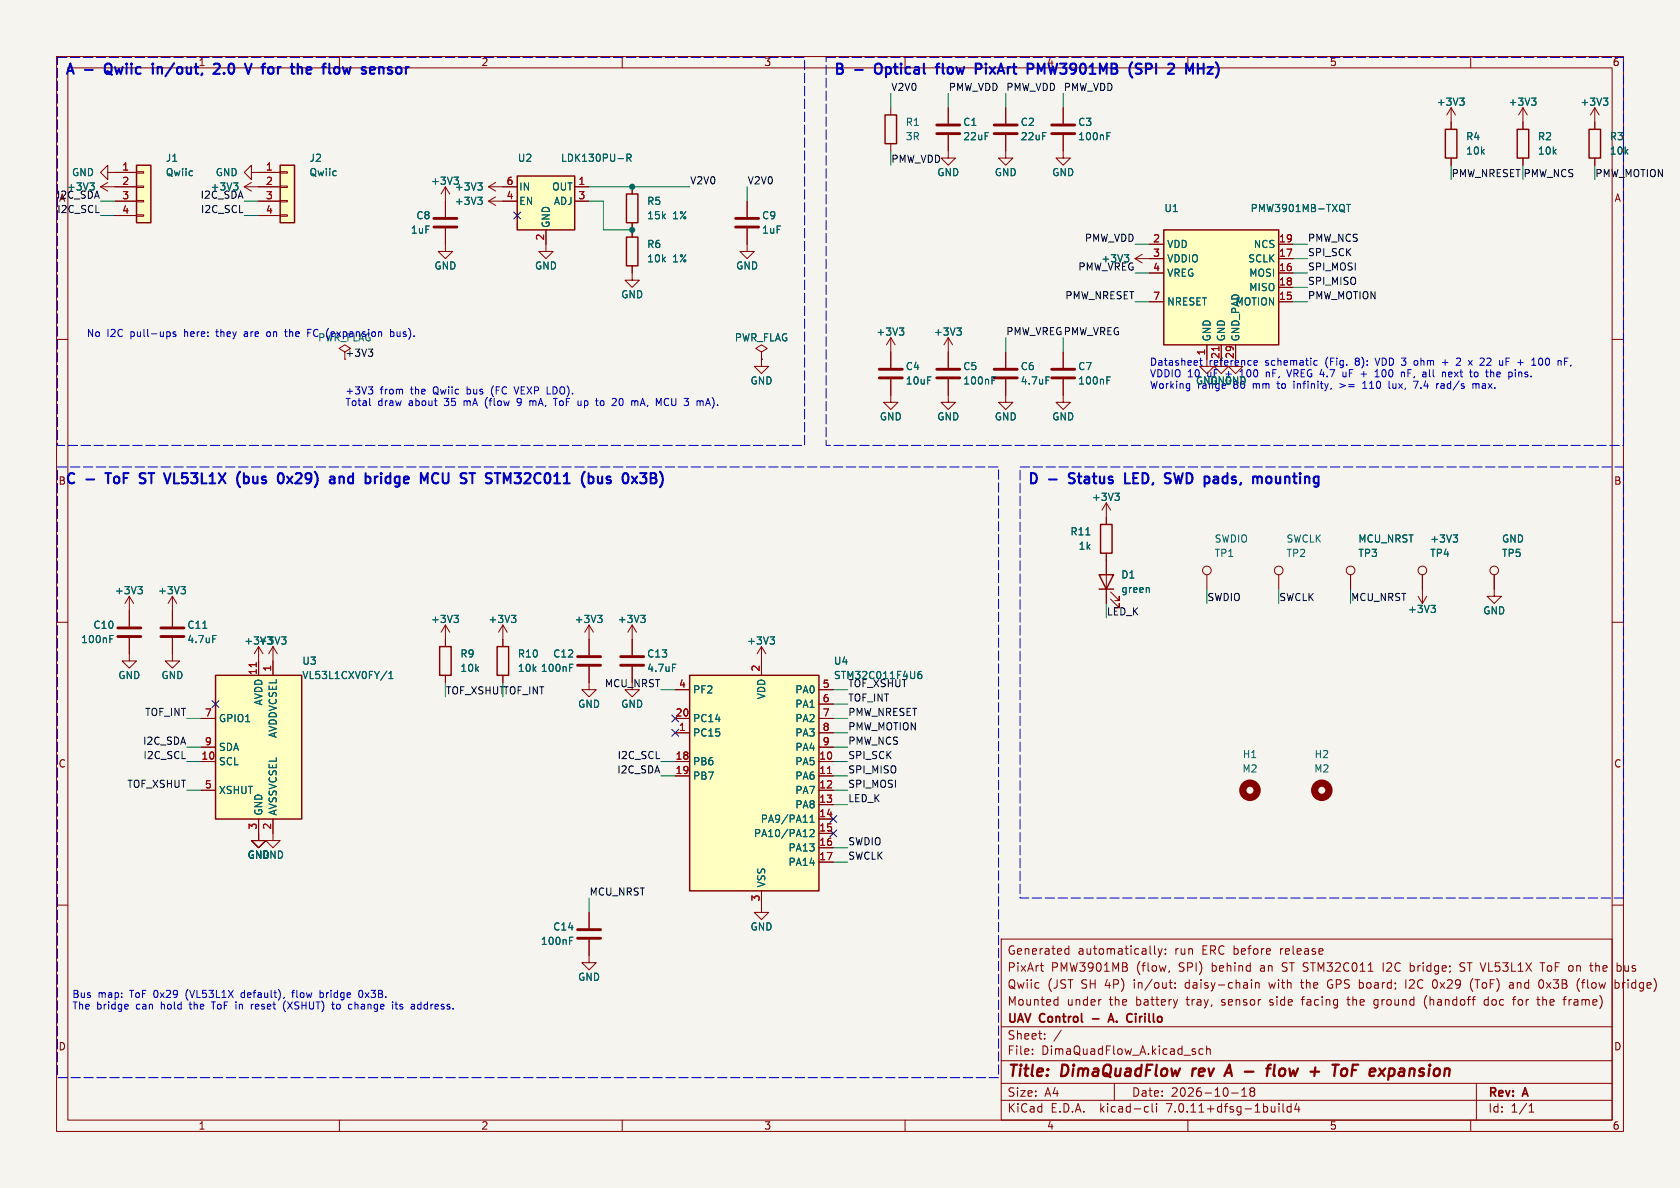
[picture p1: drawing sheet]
<svg xmlns="http://www.w3.org/2000/svg" width="297mm" height="210mm" viewBox="0 0 297 210" stroke-linecap="round" stroke-linejoin="round" font-family="sans-serif">
<path d="M0 0h297v210h-297z" fill="#f5f4ef" stroke="#f5f4ef" stroke-width=".18"/>
<g fill="none" stroke="#840000" stroke-width=".18">
<path d="M10 10h277v190h-277zM12 12h273v186h-273zM60 10v2M110 10v2M157.5 19.1v1.2M160 10v2M167.6 19.1v2.7M177.8 19.1v2.7M188 19.1v2.7M210 10v2M256.5 19.1v3.8M256.5 19.1l-.7 1.2"/>
<path d="M256.5 19.1l.8 1.2M260 10v2M269.2 19.1l-.7 1.2M269.2 19.1v3.8M269.2 19.1l.8 1.2M281.9 19.1l-.7 1.2M281.9 19.1v3.8M281.9 19.1l.8 1.2M17.8 33h6.3M17.8 33l1.2 .8M19 30.5v-1.3l-1.2 1.3 1.2 1.3v-1.3h5.1M19 32.3l-1.2 .7"/>
<path d="M20.3 35.6h3.8M20.3 38.1h3.8M24.1 38h1.3v.2h-1.3zM24.1 35.4h1.3v.3h-1.3zM24.1 32.9h1.3v.2h-1.3zM24.1 30.4h1.3v.2h-1.3zM43.2 33h6.3M43.2 33l1.2 .8M44.4 30.5v-1.3l-1.2 1.3 1.2 1.3v-1.3h5.1M44.4 32.3l-1.2 .7M45.7 35.6h3.8M45.7 38.1h3.8"/>
<path d="M49.5 38h1.3v.2h-1.3zM49.5 35.4h1.3v.3h-1.3zM49.5 32.9h1.3v.2h-1.3zM49.5 30.4h1.3v.2h-1.3zM78.7 33v5.4M78.7 33l-.7 1.3M78.7 33l.8 1.3M86.4 33h5M86.4 35.6h5M86.4 33l1.2 .8M86.4 35.6l1.2 .7M87.6 32.3l-1.2 .7"/>
<path d="M87.6 34.8l-1.2 .8M101.6 33h2.5M101.6 35.6h2.5M111.8 33v1.3M111.8 39.4v2.5M132.1 35.6v2.8M157.5 25.4v1.3M167.6 23.9v4h1.3l-1.3 1.3-1.2-1.3h1.2M177.8 23.9v4h1.3l-1.3 1.3-1.3-1.3h1.3M188 23.9v4h1.2l-1.2 1.3-1.3-1.3h1.3M256.5 27.9v1.3M269.2 27.9v1.3"/>
<path d="M281.9 27.9v1.3M10 60h2M78.7 40.4v4.1h1.3l-1.3 1.2-1.2-1.2h1.2M96.5 40.6v3.9h1.3l-1.3 1.2-1.3-1.2h1.3M111.8 47v2.5h1.2l-1.2 1.3-1.3-1.3h1.3M132.1 40.4v4.1h1.2l-1.2 1.2-1.3-1.2h1.3M157.5 59.7v5.3M157.5 59.7l-.8 1.3M157.5 59.7l.7 1.3M167.6 59.7v5.3M167.6 59.7l-.7 1.3M167.6 59.7l.8 1.3"/>
<path d="M200.7 45.7h5M200.7 45.7l1.2 .8M201.9 45l-1.2 .7M203.2 53.3h2.5M203.2 48.3h2.5M203.2 43.2h2.5M226.1 53.3h2.5M226.1 48.3h2.5M226.1 45.7h2.5M226.1 50.8h2.5M226.1 43.2h2.5M285 60h2"/>
<path d="M61 62.2l1-.6-1-.6-1.1 .6 1.1 .6v1.3M134.6 62.2l1-.6-1-.6-1 .6 1 .6v1.3M134.6 63.5h.1M134.6 63.5v1.3h1.3l-1.3 1.2-1.3-1.2h1.3M157.5 67.1v4h1.2l-1.2 1.3-1.3-1.3h1.3M167.6 67.1v4h1.3l-1.3 1.3-1.2-1.3h1.2M177.8 67.1v4h1.3l-1.3 1.3-1.3-1.3h1.3M177.8 62.2v2.8M188 67.1v4h1.2l-1.2 1.3-1.3-1.3h1.3M188 62.2v2.8M213.4 61v3.8h1.2l-1.2 1.2-1.3-1.2h1.3M215.9 61v3.8h1.3l-1.3 1.2-1.3-1.2h1.3"/>
<path d="M218.4 61v3.8h1.3l-1.3 1.2-1.2-1.2h1.2M195.6 88.9v3.8M195.6 97.8v8.9M195.6 88.9l-.8 1.3M195.6 88.9l.7 1.3M10 110h2M22.9 112.8v4h1.2l-1.2 1.3-1.3-1.3h1.3M22.9 105.4l-.8 1.3M22.9 105.4v5.3M22.9 105.4l.7 1.3M30.5 112.8v4h1.2l-1.2 1.3-1.3-1.3h1.3M30.5 105.4v5.3"/>
<path d="M30.5 105.4l-.8 1.3M30.5 105.4l.7 1.3M45.7 114.3l-.7 1.3M45.7 114.3v5.1M45.7 114.3l.8 1.3M48.3 114.3l-.8 1.3M48.3 114.3v5.1M48.3 114.3l.7 1.3M78.7 110.5l-.7 1.3M78.7 110.5v3.8M78.7 119.4v1.3M78.7 110.5l.8 1.3"/>
<path d="M88.9 110.5v3.8M88.9 119.4v1.3M88.9 110.5l-.8 1.3M88.9 110.5l.8 1.3M104.1 117.9v4h1.3l-1.3 1.3-1.2-1.3h1.2M104.1 110.5v5.3M104.1 110.5l-.7 1.3M104.1 110.5l.8 1.3M111.8 117.9v4h1.2l-1.2 1.3-1.3-1.3h1.3M111.8 110.5l-.8 1.3M111.8 110.5v5.3M111.8 110.5l.7 1.3"/>
<path d="M134.6 114.3l-.7 1.3M134.6 114.3v5.1M134.6 114.3l.8 1.3M196.3 105.9l1.6 1.5v-.7v.7h-.8M196.3 104.6l1.6 1.6v-.8v.8h-.8M213.4 101.6v2.5M226.1 101.6v2.5M238.8 101.6v2.5M250.7 105.4l.8 1.3M251.5 101.6v5.1M252.2 105.4l-.7 1.3M264.2 101.6v3.8h1.2l-1.2 1.3-1.3-1.3h1.3"/>
<path d="M285 110h2M35.6 134.6h2.5M35.6 139.7h2.5M35.6 127h2.5M35.6 132.1h2.5M119.4 129.5h2.5M119.4 134.6h2.5M119.4 137.2h2.5M119.4 127h2.5M119.4 121.9h2.5M144.8 129.5h2.5M144.8 134.6h2.5"/>
<path d="M144.8 137.2h2.5M144.8 139.7h2.5M144.8 127h2.5M144.8 121.9h2.5M144.8 124.5h2.5M144.8 132.1h2.5M10 160h2M45.7 144.8v3.8h1.3l-1.3 1.3-1.3-1.3h1.3M48.3 144.8v3.8h1.2l-1.2 1.3-1.3-1.3h1.3M134.6 157.5v3.8h1.3l-1.3 1.3-1.3-1.3h1.3M144.8 142.2h2.5M144.8 144.8h2.5"/>
<path d="M144.8 147.3h2.5M144.8 149.9h2.5M144.8 152.4h2.5M285 160h2M104.1 166.1v4.1h1.3l-1.3 1.3-1.2-1.3h1.2M104.1 161.3v2.8M177 166h108v32h-108zM183.9 170.7h.6M184.2 171.6l.3 .1M186.6 176.7l.4 .1M187 176.2v1.5M187 177.6l-.4 .1"/>
<path d="M188.4 168.6h.6M188.4 167.8h.6M189 167.2v1.5M194.5 176.7h.2M204.1 167.2v1.3l.2 .2M204.7 167.7l.4 1M205.1 168.7l-.1 .4-.3 .1M205.5 167.7l-.4 1M206 168.6v.1M206 167.8v.1M206.7 173.7h.5M206.7 171.6l-.1 .3"/>
<path d="M206.9 174.5l.3 .2M207.7 174.6v.1M207.7 173.8v.1M208.2 176.7l-.4 1M221.2 173.2v.1M221.2 173.7v1M222 173.8l.2-.1 .3 .1 .1 .9M222 173.7v1M229.9 173.7h.6M230 176.7h.6M235 173.3l-.3 .5v.5l.3 .3M238.1 176.7h.6"/>
<path d="M238.3 176.2v1.3l.2 .2M243 178.1l.3 .1M243.5 176.7l-.5 .1-.1 .2 .1 .6 .5 .1M244.5 170.2v1.5M248.5 173.2v1.5M249.3 171.6l.4 .1M249.3 170.2v1.5M249.7 170.7l-.4 .1M250 173.8l-.9 .9h.9M252.2 176a1.72 1.72 0 0 0 0 2.3M253.5 173.3l.2-.1 .3 .1M254 174.6l-.3 .1-.2-.1"/>
<path d="M258.1 171.6l.6 .1M258.7 170.2h-.3l-.3 .3 .1 .3 .5 .2M260.4 173a1.72 1.72 0 0 0 0 2.3M260.7 173.2h.9M263.1 176.8l-.4-.1-.3 .3v.4l.1 .2h.6M267 173.7l.5 .1v.9M267.4 176.7h.6M267.5 174.6l-.5 .1M267.5 174.1h-.5M268 176.2l-.3 .1M271.7 176.7h.5M272.1 177.7h.1"/>
<path d="M272.2 170.2h.9M272.5 173.2a.94 .94 0 0 1 0 1.5M272.7 170.2v1.5M272.7 176.2v1.5M272.8 176.8h-.1M277.4 176.7v1M277.7 176.7l-.3 .3M279.6 173.7h.6M280.2 173.2l-.4 .2v1.3M282.1 170.2v1.5M282.3 170.7l-.2 .1M285.7 173.7h.3l.2 .3v.6l-.5 .1"/>
<path d="M286.5 170.8v.8M286.9 173.7v1M287 173.8l-.1 .2M60 198v2M110 198v2M160 198v2M177 194.5h108M177 191.5h108M177 187.5h108M177 181.5h108M182.5 186.3v.1M182.5 185.5v.1"/>
<path d="M184.7 183.6v.1M184.7 182.8v.1M187.6 182.1l-1.3 2M197 191.5v3M202.6 195.6l.4 .1M203 196.5l-.4 .1M203.7 195.1v1.3l.2 .2M204.5 195.1v.1M204.5 195.6v1M210 198v2M212.7 185.5l-.5-.1-.2 .3v.4l.1 .2h.6M213.3 185.5l.2-.1 .4 .1 .1 .9"/>
<path d="M213.3 184.9v1.5M217.7 193.2h1.2M219.5 193.8h.9M219.5 192.7l.5-.4v1.5M221.2 192.9l-.2 .3v.3l.2 .3 .5-.1 .1-.2-.1-.4-.2-.2M221.2 192.9l-.2-.2 .2-.4 .5 .1 .1 .2-.3 .3M221.2 192.9h.3M226.1 195.1v.1M226.1 195.6v1M226.8 195.1v1.3l.2 .2M228.2 195.7l-.4-.1-.3 .3v.4l.2 .2h.5M228.2 195.1v1.5"/>
<path d="M229.2 195l-.3 1.1h.9M229.6 195.6v1M260 198v2M261 191.5v6.5M270.3 196.6h.9M270.3 195.5l.4-.4v1.5"/>
<circle cx="213.4" cy="100.8" r=".76"/>
<circle cx="226.1" cy="100.8" r=".76"/>
<circle cx="238.8" cy="100.8" r=".76"/>
<circle cx="251.5" cy="100.8" r=".76"/>
<circle cx="264.2" cy="100.8" r=".76"/>
</g>
<path d="M210.9 188.9l-.2 1.3M216.4 190.2l1-2 .4 2M216.7 189.6h1M220.1 189.4h1.5M223.8 188.9h.8M224.7 188.2l-.4 .1-.1 .2-.2 1.7M225.4 188.2l-.3 1.7 .3 .3M226.6 188.9l-.4 .4-.1 .5 .2 .3 .4 .1M235.6 188.2h1.1M236.1 188.2l-.2 2M239.1 189.2h.6M240.1 188.2h-.9l-.3 2" fill="none" stroke="#840000" stroke-width=".4"/>
<path d="M200.1 179.3h.1M195.9 180.7l.5-1.5 .5 1.5M196.1 180.3h.7M200.1 180.5v.1" fill="none" stroke="#840000" stroke-width=".3"/>
<g fill="#ffffc2" stroke="#ffffc2" stroke-width=".18">
<path d="M205.7 40.6h20.4v20.4h-20.4z"/>
<path d="M121.9 119.4h22.9v38.1h-22.9z"/>
<path d="M38.1 119.4h15.2v25.4h-15.2z"/>
<path d="M24.1 29.2h2.6v10.2h-2.6z"/>
<path d="M49.5 29.2h2.6v10.2h-2.6z"/>
<path d="M91.4 31.1h10.2v9.5h-10.2z"/>
</g>
<g fill="none" stroke="#840000" stroke-width=".25">
<path d="M24.1 29.2h2.6v10.2h-2.6zM49.5 29.2h2.6v10.2h-2.6zM91.4 31.1h10.2v9.5h-10.2zM110.7 34.3h2.1v5.1h-2.1zM156.5 20.3h2v5.1h-2zM255.5 22.9h2.1v5h-2.1zM268.2 22.9h2.1v5h-2.1zM280.9 22.9h2.1v5h-2.1zM110.7 41.9h2.1v5.1h-2.1zM205.7 40.6h20.4v20.4h-20.4zM194.6 92.7h2v5.1h-2zM38.1 119.4h15.2v25.4h-15.2z"/>
<path d="M77.7 114.3h2.1v5.1h-2.1zM87.9 114.3h2v5.1h-2zM121.9 119.4h22.9v38.1h-22.9zM194.3 101.6h2.5l-1.2 2.5zM194.3 104.1h2.5"/>
</g>
<path d="M215.5 61.3v.7M45.3 117.1v.8M146.3 136.7h.7" fill="none" stroke="#a90000" stroke-width=".18"/>
<g fill="none" stroke="#006464" stroke-width=".18">
<path d="M258.1 17.3h.7l-.4 .5M258.6 17.8l.2 .3v.3l-.2 .2M270.8 17.3h.7l-.4 .5M271.3 17.8l.2 .3v.3l-.2 .2M283.5 17.3h.7l-.4 .5M284 17.8l.2 .3v.3l-.2 .2M15.9 32.3h.8l-.5 .5M16.4 32.8l.3 .3v.3M41.3 32.3h.8l-.5 .5M41.8 32.8l.3 .3v.3M80.3 31.3h.7l-.4 .5M80.8 31.8l.2 .2"/>
<path d="M84.5 32.3h.7l-.4 .5M84.5 34.9h.7l-.4 .5M85 32.8l.2 .3v.3l-.2 .2M85 35.4l.2 .2v.3l-.2 .2M110.8 27.9h.6l.2-.2-.1-.3-.7-.2v1.3M111.1 27.9l.5 .6M195.7 24h.4M195.7 23.4h.6M238 36.1h.8M238.4 36.1v1.3M159 58h.8l-.4 .5M159.5 58.5l.3 .2v.3l-.3 .2"/>
<path d="M169.2 58h.7l-.4 .5M169.7 58.5l.2 .2v.3l-.2 .2M198.8 45h.7l-.4 .5M199.3 45.5l.2 .3v.3M175.4 66.6h.6M175.4 67.2h.4M184.9 66.6h.6M195.7 66.6h.6M195.7 67.2h.4M192 94.6h.7M197.6 87.7l.3 .2v.3l-.3 .3M197.9 87.2l-.4 .5"/>
<path d="M256.9 94.6h.8l-.4 .4M257.4 95l.3 .3v.3l-.3 .2M19.4 112.3h.6M19.4 112.9h.4M24.4 103.7h.8l-.5 .5M24.9 104.2l.3 .2v.3l-.3 .3M32 103.7h.8l-.4 .5M32.5 104.2l.3 .2v.3l-.3 .3M35.9 111.1h.7M37.6 112.3h.6M49.8 112.6h.8l-.5 .5M50.3 113.1l.3 .2v.3l-.3 .3"/>
<path d="M68.4 118.6l-1.1 1.7M68.8 120h.7M68.8 119.1l.3-.4v1.3M80.3 108.8h.7l-.4 .5M80.8 109.3l.2 .2v.3l-.2 .2M90.4 108.8h.8l-.4 .5M91 109.3l.2 .2v.3l-.2 .2M100.7 118h.4M100.7 117.4h.6M105.7 108.8h.7l-.4 .5M106.2 109.3l.2 .2v.3l-.2 .2M113.3 108.8h.8l-.5 .5"/>
<path d="M113.8 109.3l.3 .2v.3l-.3 .2M118.9 117.4h.6M136.1 112.6h.8l-.4 .5M136.7 113.1l.2 .2v.3l-.2 .3M162.9 118.7l-.4 .1a.85 .85 0 0 0 0 1.2l.4-.2 .1-.4-.3-.2h-.3l-.2 .2M203.1 103.9l.1 .8M253 107h.8l-.5 .5M253.5 107.5l.3 .2v.3l-.3 .3M143.2 146.8l.5-.2 .2 .4-.8 .9h.8M143.2 145.4h.7M143.2 144.5l.4-.4v1.3M100.7 166.3h.4"/>
<path d="M100.7 165.7h.6"/>
</g>
<g fill="none" stroke="#840000" stroke-width=".51">
<path d="M76.7 38.6h4.1M130 38.6h4.1M165.6 23.6h4.1M165.6 22.1h4.1M175.8 23.6h4M175.8 22.1h4M185.9 23.6h4.1M185.9 22.1h4.1M76.7 40.1h4.1M130 40.1h4.1M155.4 66.8h4.1M155.4 65.3h4.1"/>
<path d="M165.6 66.8h4.1M165.6 65.3h4.1M175.8 66.8h4M175.8 65.3h4M185.9 66.8h4.1M185.9 65.3h4.1M20.8 112.5h4.1M20.8 111h4.1M28.4 112.5h4.1M28.4 111h4.1M102.1 117.6h4.1M102.1 116.1h4.1"/>
<path d="M109.7 117.6h4.1M109.7 116.1h4.1M102.1 165.9h4.1M102.1 164.3h4.1"/>
</g>
<g fill="none" stroke="#840000" stroke-width="1.3">
<circle cx="221" cy="139.7" r="1.27"/>
<circle cx="233.7" cy="139.7" r="1.27"/>
</g>
<path d="M65.1 61.7h.8l-.4 .5M65.7 62.2l.2 .2v.3l-.2 .3" fill="none" stroke="#0f0f0f" stroke-width=".18"/>
<g fill="none" stroke="#0000c2" stroke-width=".18">
<path d="M29.9 58.6l.2 .3v.4l-.2 .2M31.1 58.7l-.3-.1-.2 .2v.2l.5 .1v.3h-.5M43.3 58.6l-.1 .1M43.3 59l-.1 .2 .1 .3M47.6 58.6l-.3 .1-.1 .2v.5l.4 .1M50.3 58.6h.5M50.5 58.2v1.1l.3 .2M54.4 58.8h.4M54.4 58.2h.6M69 58.7l.4-.1 .2 .3-.1 .5h-.5M69 58.2v1.3M65.1 68.4h.8l-.4 .5"/>
<path d="M65.4 71.5l.1 .2M65.7 68.9l.2 .2v.3l-.2 .3M85.9 70.6l-.1 .5 .1 .7M87 68.6l-.1 .4 .1 .8M90.9 68.4l.4 1.3M91.4 71l.3 .2h.2M91.5 71.7h.3M106.1 71.5l.1 .1 .3 .1M106.5 70.9h-.3l-.1 .2M109.6 70.5l-.2 .4 .2 .7M112.6 70.9l.2 .1v.7M113.6 70.4l-.4 1.3"/>
<path d="M117.8 70.4a.68 .68 0 0 0-.4 .7 .68 .68 0 0 0 .4 .6M124.7 71.7l.5-1.3 .4 1.3M124.9 71.3h.6M210.2 67.8l.1 .1M210.3 67.8v1l-.1 .2M210.3 68.6l-.1 .1M212.1 63.7h.5M212.3 63.3v1.1l.3 .2M219.3 65.6l-.1 .1M221.7 63.8l.4-.1 .2 .3-.6 .1M221.7 64.5h.5M223.9 65.8v.8"/>
<path d="M224 65.8l-.1 .1M227.5 65.3l.4 1.3M228.8 67.8v.9M232.3 64.5l.2 .1 .4-.1M232.9 63.8l-.4-.1-.2 .1M235.4 68.6l-.1 .2M236.9 67.8l.9 .4-.9 .3M237.4 66.4l.2 .2 .4-.1M238 65.8v.8M240.6 66.1h1M240.9 68.7h.7M240.9 67.8l.4-.4v1.3"/>
<path d="M243.1 66.6h.7M243.1 63.3l.4 1.3M243.5 65.3v1.3M244.4 65.6v.8M245.6 67.4v1.1l.2 .2M246.2 67.8l.1 .8M248.2 65.8l.1 .8M248.9 66h.4M248.9 65.3v1.3M250.2 63.7l.3 .1M250.5 64.5l-.3 .1M250.7 67.4l-.5 1.3"/>
<path d="M252.7 65.3v1.1l.2 .2M255 64.1h1M255.1 67.8l-.3 .1M255.2 68.2h-.3l-.2 .2 .1 .2 .4 .1M255.5 63.6v1M256.1 66.2l.6-.1-.1-.3h-.3l-.2 .2 .1 .6h.4M257.5 63.4l.5-.1 .2 .4-.8 .9h.8M260.4 67.9l.4-.1 .1 .2M260.4 67.8v.9M260.9 68l.2-.2 .3 .1 .1 .8M260.9 68v.7M261.1 65.8l.2 .2v.4l-.2 .2"/>
<path d="M261.7 63.4l.4-.1 .3 .2M263.1 63.3l-.2 .1M263.5 63.8l-.7 .8h.8M265 65.8h-.2l-.2 .2 .1 .6h.3M265.2 66.1l-.6 .1M266.3 63.9h.4M266.9 63.3h-.6v1.3M268.5 65.9l.2-.1h.3v.8M268.5 65.8v.8M271 63.5l.2-.2v1.3M272.1 63.4l.2-.1a.68 .68 0 0 1 .4 .6 .68 .68 0 0 1-.4 .7l-.2-.1M276.6 63.3h.6"/>
<path d="M276.6 63.9h.4M277.7 64.5l-.1 .3M22.5 177.5l.2 .3-.6 .2M22.6 178.3l-.1 .1M42.7 175.5l-.1 .2 .1 .6M44.4 177.5v.9M44.5 177.7l-.1 .1M50.2 176.3l-.1 .2M50.5 176.9a1.46 1.46 0 0 0 0 2M51.6 175.5h.4M52 175.1l-.3 .1v1.1M56.6 175.5h.3l.2 .1"/>
<path d="M56.6 175.1v1.2M57.1 176.2l-.2 .1h-.3M59 178.4h.1M59.5 177.7v.4l.2 .3M63.6 175.1h.1a.68 .68 0 0 1 .5 .6 .68 .68 0 0 1-.5 .6 .84 .84 0 0 1-.1-1.2zM69.8 177.5h.5M70 177.1v1.1l.3 .2M70.7 178.3l.1 .1M70.9 177.5l-.2 .2 .2 .3M74.3 177.5h-.2l-.3 .3 .1 .5 .4 .1"/>
</g>
<g fill="none" stroke="#0000c2" stroke-width=".36">
<path d="M11.8 13l.6-1.8 .6 1.8M15 12.4h1.4M19.6 11.5a.6 .6 0 0 0-.7-.3 .6 .6 0 0 0-.4 .6v.6l.3 .6M22.4 11.2v.2M23.2 11.2v.2M27 11.2v.2M27 11.8v1.2M30.8 11.2l-1.6 2.3M34.6 11.2v1.6M37.8 11.4l.3-.2 .6 .1a.49 .49 0 0 1 .1 .7l-1.1 1h1.1M40.6 11.4a.42 .42 0 0 1 .6 0M43.3 11.2l.6 1.8 .6-1.8"/>
<path d="M46.9 11.2l-.3 .1-.1 .2M49.1 11.8v1.2M49.3 11.9l-.2 .3M51.6 11.2v1.6M52.6 11.2v1.8M54.3 11.9l.5-.1 .2 .1v.4l-.8 .1M54.3 13h.7M57.6 11.2l-.3 .1-.1 .2M58.2 11.2v1.6M60.6 11.8l.4 1.2 .3-.8 .3 .8M68.6 13h.5M69.1 11.8h-.3l-.2 .3 .1 .3h.4"/>
<path d="M148.8 11.4l-.2-.2h-.6v1.8M151.2 12.4h1.3M155.8 11.5a.6 .6 0 0 0-.7-.3 .6 .6 0 0 0-.4 .6v.6l.2 .6M158.3 11.2v1.6M159.3 11.2v.2M163.3 11.2v1.6M165.4 11.8h.7M166.1 11.2l-.4 .1-.1 .2v1.5M166.7 11.2v1.6M172.5 12.2h.7a.49 .49 0 0 0 .3-.5 .49 .49 0 0 0-.3-.5h-.7v1.8M174.3 11.2v.2M176.4 13l.6-1.8 .6 1.8"/>
<path d="M179.3 11.2v1.6M182.6 11.4l-.2-.2h-.7v1.8M183.5 13v-1.8l.6 1.3 .6-1.3v1.8M185.4 11.2l.4 1.8M186.9 11.2l-.4 1.8M187.4 11.2h1.1l-.6 .7M189.3 11.4l.3-.2h.3l.3 .2M191.1 11.4a.42 .42 0 0 1 .7 0M193 11.5l.2-.3v1.8M194.4 13v-1.8l.6 1.3 .6-1.3v1.8M197.4 11.4l-.3-.2h-.6v1.8M200.2 11l-.4 .5"/>
<path d="M200.9 11.9l.2 .2a.66 .66 0 0 1 .7 .4l-.1 .4-.2 .1h-.7M201.8 11.3l-.7-.1-.2 .2M203.5 11.4l-.2-.2h-.7v1.8M204.4 11.2v1.8M206.5 11.4l.3-.2h.4l.3 .2M209.7 13v-1.8l.6 1.3 .6-1.3v1.8M211.8 11.2v1.8M212.8 11.2v1.8M213.5 11.8h.9l-.9 1.2h.9M214.9 11l.4 .5M13.1 83.8a.62 .62 0 0 0-.9 .1M15.3 84.8h1.3"/>
<path d="M18.6 83.6h1M19.1 83.6v1.8M22.7 83.6h-.8v1.8M25 84.5l.6 .2M25.6 85.4h-.6M25.7 83.7l-.7-.1-.2 .2M26.2 83.6h1.1M26.8 83.6v1.8M29 83.6l.6 1.8 .6-1.8M30.8 83.6v1.8M33.1 83.6h-.9v.9M33.8 83.6h1.1l-.6 .7"/>
<path d="M35.7 83.6v1.8M37.4 83.9l.2-.3v1.8M38.7 83.6l1.2 1.8M39.9 83.6l-1.2 1.8M42.4 83.4l-.3 .5M43.1 84.3l.5-.1 .4 .4v.5l-.2 .3h-.7M43.1 83.6v1.8M49.3 83.8a.42 .42 0 0 1 .7 0M50.8 84.2l.9 1.2M51.7 84.2l-.9 1.2M52.3 83.8l.3-.2h.4l.2 .2M54.1 83.8l.3-.2h.3l.3 .2"/>
<path d="M55.6 83.4l.4 .5M60 84.4a.45 .45 0 0 1 .8 .1v.9M62.2 84.2h-.3l-.3 .4v.7l.3 .1h.3M62.4 83.6v1.8M64.6 83.6v1.8M67.4 83.6v.2M69 84.3l-.5-.1-.3 .4v.5l.1 .3h.7M69 83.6v1.8M74.4 85.4v-1.8l.6 1.3 .6-1.3v1.8M77.5 83.8a.62 .62 0 0 0-.9 .1M78.3 83.6v1.5l.3 .3h.4l.3-.3v-1.5M82.5 83.7l-.7-.1-.3 .2"/>
<path d="M83 83.6h1M83.5 83.6v1.8M86.6 84.6l.2 .1a.43 .43 0 0 1 .1 .4 .43 .43 0 0 1-.3 .3M86.9 83.7l-.7-.1-.2 .2M87.4 83.6h1.1M88 83.6v1.8M89.1 85.4v-1.8l.6 1.3 .6-1.3v1.8M91 83.6h1.1l-.6 .7M92.8 83.8l.2-.2h.4l.3 .2M95.6 83.8a.62 .62 0 0 0-1 .1M96.4 83.8a.42 .42 0 0 1 .7 0M98.3 83.9l.2-.3v1.8"/>
<path d="M100 83.9l.2-.3v1.8M103.4 83.4l-.4 .5M104.1 83.6v1.8M107.5 84.8l.4 .1 .1 .3-.2 .2h-.4M107.5 84.2l.4 .1M110.2 83.8a.42 .42 0 0 1 .7 0M113.2 83.6h1.1l-.6 .7M115.9 83.8l-.3-.2h-.6v1.8M116.7 83.4a2.09 2.09 0 0 1 .1 2.6M183.1 83.9l-.4-.3h-.4v1.8M185.4 84.8h1.4M189 85.4h.2"/>
<path d="M190 83.7h-.9a.41 .41 0 0 0-.1 .6M190.8 83.6v1.6M193.4 83.6v1.6M198.9 83.6v1.8h.9M201.2 83.6h-.8v1.8M202.8 83.9l-.4-.3h-.4v1.8M206.8 84.7a.42 .42 0 0 1 0 .7M207 83.7l-.7-.1-.3 .2M207.6 83.6l.4 1.8M209.1 83.6l-.4 1.8M210.6 83.9l-.4-.3h-.4v1.8M214.8 84.8h.4"/>
<path d="M214.8 85.4h.4M214.8 84.2l.5 .1M217 83.6v1.8M224.6 84.3a.49 .49 0 0 0-.8 .3v.5a.49 .49 0 0 0 .8 .3M228.8 83.6v1.6M229.8 83.6v.2"/>
</g>
<path d="M10.2 10.2h132v68.5h-132v-68.5M146 10.2h141v68.5h-141v-68.5M10.2 82.6h166.3v107.9h-166.3v-107.9M180.3 82.6h106.7v76.2h-106.7v-76.2" fill="none" stroke="#0000c2" stroke-width=".18" stroke-dasharray="1.7 .6"/>
<g fill="none" stroke="#009600" stroke-width=".18">
<path d="M157.5 16.5v2.6M167.6 16.5v2.6M177.8 16.5v2.6M188 16.5v2.6M17.8 35.6h2.5M17.8 38.1h2.5M43.2 35.6h2.5M43.2 38.1h2.5M104.1 35.6h2.6v5h5.1M104.1 33h17.8M132.1 33v2.6M157.5 26.7v2.5"/>
<path d="M256.5 29.2v2.6M269.2 29.2v2.6M281.9 29.2v2.6M177.8 59.7v2.5M188 59.7v2.5M200.7 48.3h2.5M200.7 43.2h2.5M200.7 53.3h2.5M228.6 45.7h2.5M228.6 48.3h2.5M228.6 50.8h2.5M228.6 43.2h2.5"/>
<path d="M228.6 53.3h2.5M195.6 106.7v2.5M213.4 104.1v2.6M226.1 104.1v2.6M238.8 104.1v2.6M33 134.6h2.6M33 139.7h2.6M33 132.1h2.6M33 127h2.6M78.7 120.7v2.5M88.9 120.7v2.5M116.8 121.9h2.6"/>
<path d="M116.8 134.6h2.6M116.8 137.2h2.6M147.3 121.9h2.6M147.3 134.6h2.6M147.3 137.2h2.6M147.3 139.7h2.6M147.3 132.1h2.6M147.3 127h2.6M147.3 129.5h2.6M147.3 124.5h2.6M104.1 158.8v2.5M147.3 142.2h2.6"/>
<path d="M147.3 152.4h2.6M147.3 149.9h2.6"/>
</g>
<path d="M90.8 37.5l1.2 1.2M92 37.5l-1.2 1.2M37.5 123.9l1.2 1.2M38.7 123.9l-1.2 1.2M118.8 128.9l1.2 1.2M118.8 126.4l1.2 1.2M120 128.9l-1.2 1.2M120 126.4l-1.2 1.2M146.7 144.2l1.2 1.2M146.7 146.7l1.2 1.2M147.9 144.2l-1.2 1.2M147.9 146.7l-1.2 1.2" fill="none" stroke="#000084" stroke-width=".18"/>
<g fill="#009600" stroke="#009600" stroke-width=".18">
<circle cx="111.8" cy="40.6" r=".46"/>
<circle cx="111.8" cy="33" r=".46"/>
</g>
<g font-size="2.8" fill="#840000">
<text x="178" y="190.9">Title:</text>
<text x="187.7" y="190.9">DimaQuadFlow</text>
<text x="211.6" y="190.9">rev</text>
<text x="227.2" y="190.9">flow</text>
<text x="235.7" y="190.9">+</text>
<text x="240.5" y="190.9">ToF expansion</text>
</g>
<g font-size="2.5" fill="#0000c2">
<text x="11.4" y="14.1">A</text>
<text x="19.4" y="14.1">Qwiic</text>
<text x="28.5" y="14.1">in/out,</text>
<text x="40.1" y="14.1">2.0</text>
<text x="46.5" y="14.1">V</text>
<text x="50.1" y="14.1">for</text>
<text x="56" y="14.1">the</text>
<text x="62.3" y="14.1">flow</text>
<text x="69.9" y="14.1">sensor</text>
<text x="147.3" y="14.1">B</text>
<text x="155.5" y="14.1">Optical</text>
<text x="167.1" y="14.1">flow</text>
<text x="174.7" y="14.1">PixArt</text>
<text x="184.6" y="14.1">PMW3901MB</text>
<text x="203.3" y="14.1">(SPI</text>
<text x="211" y="14.1">2</text>
<text x="214.8" y="14.1">MHz)</text>
<text x="11.4" y="86.4">C</text>
<text x="19.6" y="86.4">ToF</text>
<text x="26.3" y="86.4">ST</text>
<text x="31.5" y="86.4">VL53L1X</text>
<text x="44.9" y="86.4">(bus</text>
<text x="52.9" y="86.4">0x29)</text>
<text x="62.8" y="86.4">and</text>
<text x="69.7" y="86.4">bridge</text>
<text x="80.2" y="86.4">MCU</text>
<text x="88.1" y="86.4">ST</text>
<text x="93.2" y="86.4">STM32C011</text>
<text x="110.8" y="86.4">(bus</text>
<text x="181.6" y="86.4">D</text>
<text x="200.4" y="86.4">LED,</text>
<text x="208.2" y="86.4">SWD</text>
<text x="215.9" y="86.4">pads,</text>
<text x="225.2" y="86.4">mounting</text>
</g>
<text font-size="2.5" fill="#006464" x="189.8" y="86.4">Status</text>
<g font-size="2.1" fill="#840000">
<text x="178" y="172">PixArt</text>
<text x="178" y="169">Generated</text>
<text x="185.8" y="172">PMW3901MB</text>
<text x="190.5" y="169">automatically:</text>
<text x="201" y="172">(flow,</text>
<text x="207.7" y="169">run</text>
<text x="208.5" y="172">SPI)</text>
<text x="212.7" y="169">ERC before</text>
<text x="214.5" y="172">behind</text>
<text x="223.2" y="172">an</text>
<text x="226.7" y="169">release</text>
<text x="227.2" y="172">ST STM32C011</text>
<text x="245.3" y="172">I2C</text>
<text x="250.3" y="172">bridge;</text>
<text x="259.3" y="172">ST VL53L1X</text>
<text x="273.9" y="172">ToF on</text>
<text x="283" y="172">the</text>
<text x="287.8" y="172">bus</text>
<text x="178" y="178">Mounted</text>
<text x="178" y="175">Qwiic</text>
<text x="185.2" y="175">(JST</text>
<text x="188.6" y="178">under</text>
<text x="191.2" y="175">SH 4P)</text>
<text x="196.2" y="178">the</text>
<text x="200.7" y="175">in/out:</text>
<text x="201" y="178">battery</text>
<text x="209.9" y="175">daisy-chain</text>
<text x="210.1" y="178">tray,</text>
<text x="216.4" y="178">sensor</text>
<text x="224.9" y="175">with</text>
<text x="225" y="178">side</text>
<text x="230.7" y="175">the</text>
<text x="230.9" y="178">facing</text>
<text x="235.5" y="175">GPS board;</text>
<text x="239.1" y="178">the</text>
<text x="243.9" y="178">ground</text>
<text x="249.6" y="175">I2C</text>
<text x="252.9" y="178">(handoff</text>
<text x="254.6" y="175">0x29</text>
<text x="261.4" y="175">(ToF)</text>
<text x="263.7" y="178">doc</text>
<text x="268.5" y="175">and</text>
<text x="269" y="178">for</text>
<text x="273.5" y="178">the</text>
<text x="273.8" y="175">0x3B</text>
<text x="278.3" y="178">frame)</text>
<text x="280.7" y="175">(flow</text>
<text x="287.6" y="175">bridge)</text>
<text x="178" y="184">Sheet:</text>
<text x="178" y="181.2">UAV</text>
<text x="183.9" y="181.2">Control</text>
<text x="193.8" y="181.2">-</text>
<text x="197.4" y="181.2">A.</text>
<text x="201.1" y="181.2">Cirillo</text>
<text x="178" y="186.7">File:</text>
<text x="184.1" y="186.7">DimaQuadFlow_A.kicad_sch</text>
<text x="178" y="196.9">KiCad</text>
<text x="178" y="194.1">Size:</text>
<text x="184.7" y="194.1">A4</text>
<text x="185.7" y="196.9">E.D.A.</text>
<text x="194.6" y="196.9">kicad-cli</text>
<text x="200" y="194.1">Date:</text>
<text x="206.5" y="196.9">7.0.11+dfsg-1build4</text>
<text x="207" y="194.1">2026-10-18</text>
<text x="263" y="194.3">Rev:</text>
<text x="263" y="196.9">Id:</text>
<text x="267.1" y="196.9">1/1</text>
<text x="269.4" y="194.3">A</text>
</g>
<g font-size="1.8" fill="#840000">
<text x="35" y="11.9">1</text>
<text x="85" y="11.9">2</text>
<text x="135" y="11.9">3</text>
<text x="185" y="11.9">4</text>
<text x="235" y="11.9">5</text>
<text x="285" y="11.9">6</text>
<text x="285.3" y="35.9">A</text>
<text x="285.3" y="85.9">B</text>
<text x="10.3" y="135.9">C</text>
<text x="285.3" y="135.9">C</text>
<text x="10.3" y="185.9">D</text>
<text x="285.3" y="185.9">D</text>
<text x="35" y="199.9">1</text>
<text x="85" y="199.9">2</text>
<text x="135" y="199.9">3</text>
<text x="185" y="199.9">4</text>
<text x="235" y="199.9">5</text>
<text x="285" y="199.9">6</text>
</g>
<g font-size="1.8" fill="#0f0f0f">
<text x="157.5" y="16.2">V2V0</text>
<text x="167.6" y="16.2">PMW_VDD PMW_VDD PMW_VDD</text>
<text x="157.5" y="28.9">PMW_VDD</text>
<text x="10.3" y="35.9">A</text>
<text x="121.9" y="32.7">V2V0</text>
<text x="132.1" y="32.7">V2V0</text>
<text x="256.5" y="31.4">PMW_NRESET</text>
<text x="269.2" y="31.4">PMW_NCS</text>
<text x="281.9" y="31.4">PMW_MOTION</text>
<text x="10" y="37.8">I2C_SCL</text>
<text x="35.4" y="37.8">I2C_SCL</text>
<text x="191.7" y="42.8">PMW_VDD</text>
<text x="231.1" y="45.4">SPI_SCK</text>
<text x="231.1" y="47.9">SPI_MOSI</text>
<text x="231.1" y="42.8">PMW_NCS</text>
<text x="188.2" y="53">PMW_NRESET</text>
<text x="231.1" y="50.5">SPI_MISO</text>
<text x="231.1" y="53">PMW_MOTION</text>
<text x="177.8" y="59.3">PMW_VREGPMW_VREG</text>
<text x="61" y="63.2">+3V3</text>
<text x="213.4" y="106.3">SWDIO</text>
<text x="226.1" y="106.3">SWCLK</text>
<text x="238.8" y="106.3">MCU_NRST</text>
<text x="195.6" y="108.9">LED_K</text>
<text x="78.7" y="122.8">TOF_XSHUT</text>
<text x="88.9" y="122.8">TOF_INT</text>
<text x="106.8" y="121.6">MCU_NRST</text>
<text x="149.9" y="124.1">TOF_INT</text>
<text x="25.2" y="131.7">I2C_SDA</text>
<text x="25.6" y="126.7">TOF_INT</text>
<text x="149.9" y="131.7">PMW_NCS</text>
<text x="149.9" y="126.7">PMW_NRESET</text>
<text x="149.9" y="129.2">PMW_MOTION</text>
<text x="25.3" y="134.3">I2C_SCL</text>
<text x="109" y="136.8">I2C_SDA</text>
<text x="109.1" y="134.3">I2C_SCL</text>
<text x="149.9" y="134.3">SPI_SCK</text>
<text x="149.9" y="136.8">SPI_MISO</text>
<text x="22.4" y="139.4">TOF_XSHUT</text>
<text x="149.9" y="139.4">SPI_MOSI</text>
<text x="149.9" y="141.9">LED_K</text>
<text x="149.9" y="149.5">SWDIO</text>
<text x="149.9" y="152.1">SWCLK</text>
<text x="104.1" y="158.4">MCU_NRST</text>
</g>
<g font-size="1.8" fill="#006464">
<text x="160" y="22.5">R1</text>
<text x="170.2" y="22.5">C1</text>
<text x="180.3" y="22.5">C2</text>
<text x="190.5" y="22.5">C3</text>
<text x="253.9" y="18.9">+3V3</text>
<text x="266.6" y="18.9">+3V3</text>
<text x="279.3" y="18.9">+3V3</text>
<text x="29.2" y="28.8">J1</text>
<text x="54.6" y="28.8">J2</text>
<text x="91.4" y="28.8">U2</text>
<text x="99.1" y="28.8">LDK130PU-R</text>
<text x="160" y="25">3R</text>
<text x="170.2" y="25">22uF</text>
<text x="180.3" y="25">22uF</text>
<text x="190.5" y="25">100nF</text>
<text x="259.1" y="25">R4</text>
<text x="259.1" y="27.5">10k</text>
<text x="271.8" y="25">R2</text>
<text x="271.8" y="27.5">10k</text>
<text x="284.5" y="25">R3</text>
<text x="284.5" y="27.5">10k</text>
<text x="10" y="35.2">I2C_SDA</text>
<text x="11.7" y="33.9">+3V3</text>
<text x="12.6" y="31.3">GND</text>
<text x="29.2" y="31.3">Qwiic</text>
<text x="35.4" y="35.2">I2C_SDA</text>
<text x="37.1" y="33.9">+3V3</text>
<text x="38" y="31.3">GND</text>
<text x="54.6" y="31.3">Qwiic</text>
<text x="76.1" y="32.9">+3V3</text>
<text x="80.3" y="33.9">+3V3</text>
<text x="91.7" y="33.9">IN</text>
<text x="97.5" y="33.9">OUT</text>
<text x="165.6" y="31.3">GND</text>
<text x="175.8" y="31.3">GND</text>
<text x="185.9" y="31.3">GND</text>
<text x="72.5" y="41.5">1uF</text>
<text x="73.5" y="39">C8</text>
<text x="80.3" y="36.4">+3V3</text>
<text x="91.7" y="36.4">EN</text>
<text x="97.4" y="40.4" transform="rotate(-90 97.4 40.4)">GND</text>
<text x="97.8" y="36.4">ADJ</text>
<text x="114.3" y="36.4">R5</text>
<text x="114.3" y="39">15k</text>
<text x="118.9" y="39">1%</text>
<text x="134.6" y="39">C9</text>
<text x="134.6" y="41.5">1uF</text>
<text x="205.7" y="37.7">U1</text>
<text x="221" y="37.7">PMW3901MB-TXQT</text>
<text x="76.7" y="47.9">GND</text>
<text x="94.5" y="47.9">GND</text>
<text x="114.3" y="44">R6</text>
<text x="114.3" y="46.6">10k</text>
<text x="118.9" y="46.6">1%</text>
<text x="130" y="47.9">GND</text>
<text x="190.5" y="47.9">PMW_VREG</text>
<text x="194.6" y="46.6">+3V3</text>
<text x="206.2" y="44">VDD</text>
<text x="206.2" y="46.6">VDDIO</text>
<text x="220.6" y="46.6">SCLK</text>
<text x="221.5" y="44">NCS</text>
<text x="109.7" y="52.9">GND</text>
<text x="206.2" y="49.1">VREG</text>
<text x="220.8" y="49.1">MOSI</text>
<text x="220.8" y="51.7">MISO</text>
<text x="154.8" y="59.5">+3V3</text>
<text x="165" y="59.5">+3V3</text>
<text x="206.2" y="54.2">NRESET</text>
<text x="218.3" y="54.2">MOTION</text>
<text x="129.8" y="60.6">PWR_FLAG</text>
<text x="160" y="65.6">C4</text>
<text x="170.2" y="65.6">C5</text>
<text x="180.3" y="65.6">C6</text>
<text x="190.5" y="65.6">C7</text>
<text x="214.2" y="60.5" transform="rotate(-90 214.2 60.5)">GND</text>
<text x="216.8" y="60.5" transform="rotate(-90 216.8 60.5)">GND</text>
<text x="219.3" y="60.5" transform="rotate(-90 219.3 60.5)">GND_PAD</text>
<text x="132.6" y="68.2">GND</text>
<text x="160" y="68.2">10uF</text>
<text x="170.2" y="68.2">100nF</text>
<text x="180.3" y="68.2">4.7uF</text>
<text x="190.5" y="68.2">100nF</text>
<text x="203.2" y="67">VDDIO 10</text>
<text x="211.3" y="68.2">GND GND</text>
<text x="211.7" y="69.1">range</text>
<text x="213.5" y="67">uF</text>
<text x="213.9" y="68.2">GND</text>
<text x="216.9" y="67">+</text>
<text x="218.2" y="69.1">80</text>
<text x="219.7" y="67">100</text>
<text x="155.4" y="74.5">GND</text>
<text x="165.6" y="74.5">GND</text>
<text x="175.8" y="74.5">GND</text>
<text x="185.9" y="74.5">GND</text>
<text x="192.9" y="88.7">+3V3</text>
<text x="189.1" y="94.8">R11</text>
<text x="190.6" y="97.4">1k</text>
<text x="214.6" y="98.7">TP1</text>
<text x="214.6" y="96.1">SWDIO</text>
<text x="227.3" y="98.7">TP2</text>
<text x="227.3" y="96.1">SWCLK</text>
<text x="240" y="98.7">TP3</text>
<text x="240" y="96.1">MCU_NRST</text>
<text x="252.7" y="98.7">TP4</text>
<text x="252.7" y="96.1">+3V3</text>
<text x="265.4" y="98.7">TP5</text>
<text x="265.4" y="96.1">GND</text>
<text x="20.2" y="105.3">+3V3</text>
<text x="27.8" y="105.3">+3V3</text>
<text x="198.1" y="102.5">D1</text>
<text x="198.1" y="105">green</text>
<text x="14.2" y="113.9">100nF</text>
<text x="16.4" y="111.4">C10</text>
<text x="33" y="111.4">C11</text>
<text x="33" y="113.9">4.7uF</text>
<text x="76.1" y="110.3">+3V3</text>
<text x="86.3" y="110.3">+3V3</text>
<text x="101.5" y="110.3">+3V3</text>
<text x="109.1" y="110.3">+3V3</text>
<text x="248.8" y="108.6">+3V3</text>
<text x="262.1" y="108.8">GND</text>
<text x="43.1" y="114.1">+3V3</text>
<text x="45.6" y="114.1">+3V3</text>
<text x="53.3" y="117.7">U3</text>
<text x="81.3" y="116.4">R9</text>
<text x="81.3" y="119">10k</text>
<text x="91.4" y="119">10k 100nF</text>
<text x="91.4" y="116.4">R10</text>
<text x="97.7" y="116.4">C12</text>
<text x="114.3" y="116.4">C13</text>
<text x="114.3" y="119">4.7uF</text>
<text x="132" y="114.1">+3V3</text>
<text x="147.3" y="117.7">U4</text>
<text x="20.8" y="120.2">GND</text>
<text x="28.4" y="120.2">GND</text>
<text x="46.6" y="124.8" transform="rotate(-90 46.6 124.8)">AVDD</text>
<text x="53.3" y="120.2">VL53L1CXV0FY/1</text>
<text x="102.1" y="125.3">GND</text>
<text x="109.7" y="125.3">GND</text>
<text x="122.4" y="122.8">PF2</text>
<text x="135.5" y="123.7" transform="rotate(-90 135.5 123.7)">VDD</text>
<text x="140.5" y="122.8">PA0</text>
<text x="140.5" y="125.3">PA1</text>
<text x="147.3" y="120.2">STM32C011F4U6</text>
<text x="149.9" y="121.6">TOF_XSHUT</text>
<text x="38.6" y="127.9">GPIO1</text>
<text x="49.1" y="130.6" transform="rotate(-90 49.1 130.6)">AVDDVCSEL</text>
<text x="122.4" y="130.4">PC15</text>
<text x="122.4" y="127.9">PC14</text>
<text x="140.5" y="127.9">PA2</text>
<text x="140.5" y="130.4">PA3</text>
<text x="38.6" y="135.5">SCL</text>
<text x="38.6" y="132.9">SDA</text>
<text x="122.4" y="135.5">PB6</text>
<text x="140.5" y="135.5">PA5</text>
<text x="140.5" y="132.9">PA4</text>
<text x="219.5" y="136.8">M2</text>
<text x="219.6" y="134.2">H1</text>
<text x="232.2" y="136.8">M2</text>
<text x="232.3" y="134.2">H2</text>
<text x="38.6" y="140.6">XSHUT</text>
<text x="122.4" y="138">PB7</text>
<text x="140.5" y="138">PA6</text>
<text x="140.5" y="140.6">PA7</text>
<text x="140.5" y="143.1">PA8</text>
<text x="46.6" y="144.3" transform="rotate(-90 46.6 144.3)">GND</text>
<text x="49.1" y="144.3" transform="rotate(-90 49.1 144.3)">AVSSVCSEL</text>
<text x="133.2" y="148.2">PA10/PA12</text>
<text x="134.4" y="145.6">PA9/PA11</text>
<text x="43.7" y="152">GND</text>
<text x="46.2" y="152">GND</text>
<text x="139.3" y="150.7">PA13</text>
<text x="139.3" y="153.3">PA14</text>
<text x="135.5" y="157" transform="rotate(-90 135.5 157)">VSS</text>
<text x="95.5" y="167.2">100nF</text>
<text x="97.7" y="164.7">C14</text>
<text x="132.6" y="164.7">GND</text>
<text x="102.1" y="173.6">GND</text>
</g>
<g font-size="1.8" fill="#a90000">
<text x="21.5" y="30.2">1</text>
<text x="21.5" y="32.8">2</text>
<text x="21.5" y="35.3">3</text>
<text x="46.9" y="30.2">1</text>
<text x="46.9" y="32.8">2</text>
<text x="46.9" y="35.3">3</text>
<text x="89.5" y="35.3">4</text>
<text x="89.5" y="32.8">6</text>
<text x="102.2" y="32.8">1</text>
<text x="102.2" y="35.3">3</text>
<text x="21.5" y="37.8">4</text>
<text x="46.9" y="37.8">4</text>
<text x="96.3" y="42.6" transform="rotate(-90 96.3 42.6)">2</text>
<text x="203.8" y="42.9">2</text>
<text x="203.8" y="45.5">3</text>
<text x="226" y="45.5">17</text>
<text x="226" y="42.9">19</text>
<text x="203.8" y="48">4</text>
<text x="203.8" y="53.1">7</text>
<text x="226" y="53.1">15</text>
<text x="226" y="48">16</text>
<text x="226" y="50.5">18</text>
<text x="213.1" y="62.9" transform="rotate(-90 213.1 62.9)">1</text>
<text x="215.6" y="63.5" transform="rotate(-90 215.6 63.5)">21</text>
<text x="218.2" y="63.5" transform="rotate(-90 218.2 63.5)">29</text>
<text x="45.5" y="119.4" transform="rotate(-90 45.5 119.4)">11</text>
<text x="48" y="118.8" transform="rotate(-90 48 118.8)">1</text>
<text x="134.4" y="118.8" transform="rotate(-90 134.4 118.8)">2</text>
<text x="119.9" y="121.7">4</text>
<text x="145.3" y="121.7">5</text>
<text x="145.3" y="124.2">6</text>
<text x="36.1" y="126.7">7</text>
<text x="36.1" y="131.8">9</text>
<text x="119.3" y="126.7">20</text>
<text x="119.9" y="129.3">1</text>
<text x="145.3" y="126.7">7</text>
<text x="145.3" y="129.3">8</text>
<text x="145.3" y="131.8">9</text>
<text x="35.5" y="134.4">10</text>
<text x="119.3" y="134.4">18</text>
<text x="119.3" y="136.9">19</text>
<text x="144.7" y="134.4">10</text>
<text x="144.7" y="136.9">11</text>
<text x="36.1" y="139.4">5</text>
<text x="144.7" y="139.4">12</text>
<text x="144.7" y="142">13</text>
<text x="45.5" y="146.8" transform="rotate(-90 45.5 146.8)">3</text>
<text x="48" y="146.8" transform="rotate(-90 48 146.8)">2</text>
<text x="144.7" y="144.5">14</text>
<text x="144.7" y="147.1">15</text>
<text x="144.7" y="149.6">16</text>
<text x="144.7" y="152.1">17</text>
<text x="134.4" y="159.5" transform="rotate(-90 134.4 159.5)">3</text>
</g>
<g font-size="1.8" fill="#0000c2">
<text x="15.2" y="59.9">No</text>
<text x="18.9" y="59.9">I2C</text>
<text x="23.1" y="59.9">pull-ups</text>
<text x="32.8" y="59.9">here:</text>
<text x="38.7" y="59.9">they</text>
<text x="43.8" y="59.9">are</text>
<text x="48" y="59.9">on</text>
<text x="51.5" y="59.9">the</text>
<text x="55.6" y="59.9">FC (expansion</text>
<text x="70.7" y="59.9">bus).</text>
<text x="56.1" y="60.6">PWR_FLAG</text>
<text x="203.2" y="65">Datasheet</text>
<text x="213.7" y="65">reference</text>
<text x="223.8" y="65">schematic</text>
<text x="234.6" y="65">(Fig.</text>
<text x="240.1" y="65">8):</text>
<text x="243.9" y="65">VDD 3</text>
<text x="251.1" y="65">ohm</text>
<text x="259" y="65">2</text>
<text x="261.4" y="65">x</text>
<text x="263.6" y="65">22</text>
<text x="267.1" y="65">uF</text>
<text x="270.6" y="65">+</text>
<text x="273.3" y="65">100</text>
<text x="61" y="70.1">+3V3</text>
<text x="67.2" y="70.1">from</text>
<text x="72.7" y="70.1">the</text>
<text x="76.9" y="70.1">Qwiic</text>
<text x="83" y="70.1">bus</text>
<text x="87.5" y="70.1">(FC</text>
<text x="91.9" y="70.1">VEXP LDO).</text>
<text x="203.2" y="69.1">Working</text>
<text x="221.8" y="69.1">mm</text>
<text x="224.5" y="67">nF,</text>
<text x="226.3" y="69.1">to</text>
<text x="228.5" y="67">VREG 4.7</text>
<text x="229.4" y="69.1">infinity,</text>
<text x="237.7" y="69.1">&gt;=</text>
<text x="238.6" y="67">uF</text>
<text x="242" y="69.1">110</text>
<text x="242" y="67">+</text>
<text x="244.8" y="67">100</text>
<text x="246.8" y="69.1">lux,</text>
<text x="249.6" y="67">nF,</text>
<text x="251.4" y="69.1">7.4</text>
<text x="253.6" y="67">all</text>
<text x="255.6" y="69.1">rad/s</text>
<text x="257.2" y="67">next</text>
<text x="262.2" y="69.1">max.</text>
<text x="262.4" y="67">to</text>
<text x="265.5" y="67">the</text>
<text x="269.6" y="67">pins.</text>
<text x="61" y="72.1">Total</text>
<text x="66.8" y="72.1">draw</text>
<text x="72.4" y="72.1">about</text>
<text x="78.9" y="72.1">35</text>
<text x="82.5" y="72.1">mA</text>
<text x="86.4" y="72.1">(flow</text>
<text x="92.3" y="72.1">9</text>
<text x="94.7" y="72.1">mA,</text>
<text x="99.2" y="72.1">ToF up</text>
<text x="107.1" y="72.1">to</text>
<text x="110.1" y="72.1">20</text>
<text x="113.7" y="72.1">mA,</text>
<text x="118.3" y="72.1">MCU 3</text>
<text x="125.9" y="72.1">mA).</text>
<text x="10.3" y="85.9">B</text>
<text x="12.7" y="176.7">Bus</text>
<text x="12.7" y="178.8">The</text>
<text x="17.1" y="178.8">bridge</text>
<text x="17.3" y="176.7">map:</text>
<text x="23.1" y="176.7">ToF 0x29</text>
<text x="24.2" y="178.8">can</text>
<text x="28.7" y="178.8">hold</text>
<text x="33.3" y="176.7">(VL53L1X</text>
<text x="34" y="178.8">the</text>
<text x="38.1" y="178.8">ToF in</text>
<text x="43.3" y="176.7">default),</text>
<text x="45.4" y="178.8">reset</text>
<text x="51.3" y="178.8">(XSHUT)</text>
<text x="52.6" y="176.7">flow</text>
<text x="57.6" y="176.7">bridge</text>
<text x="60.2" y="178.8">to</text>
<text x="63.3" y="178.8">change</text>
<text x="64.7" y="176.7">0x3B.</text>
<text x="71.2" y="178.8">its</text>
<text x="74.8" y="178.8">address.</text>
</g>
</svg>
